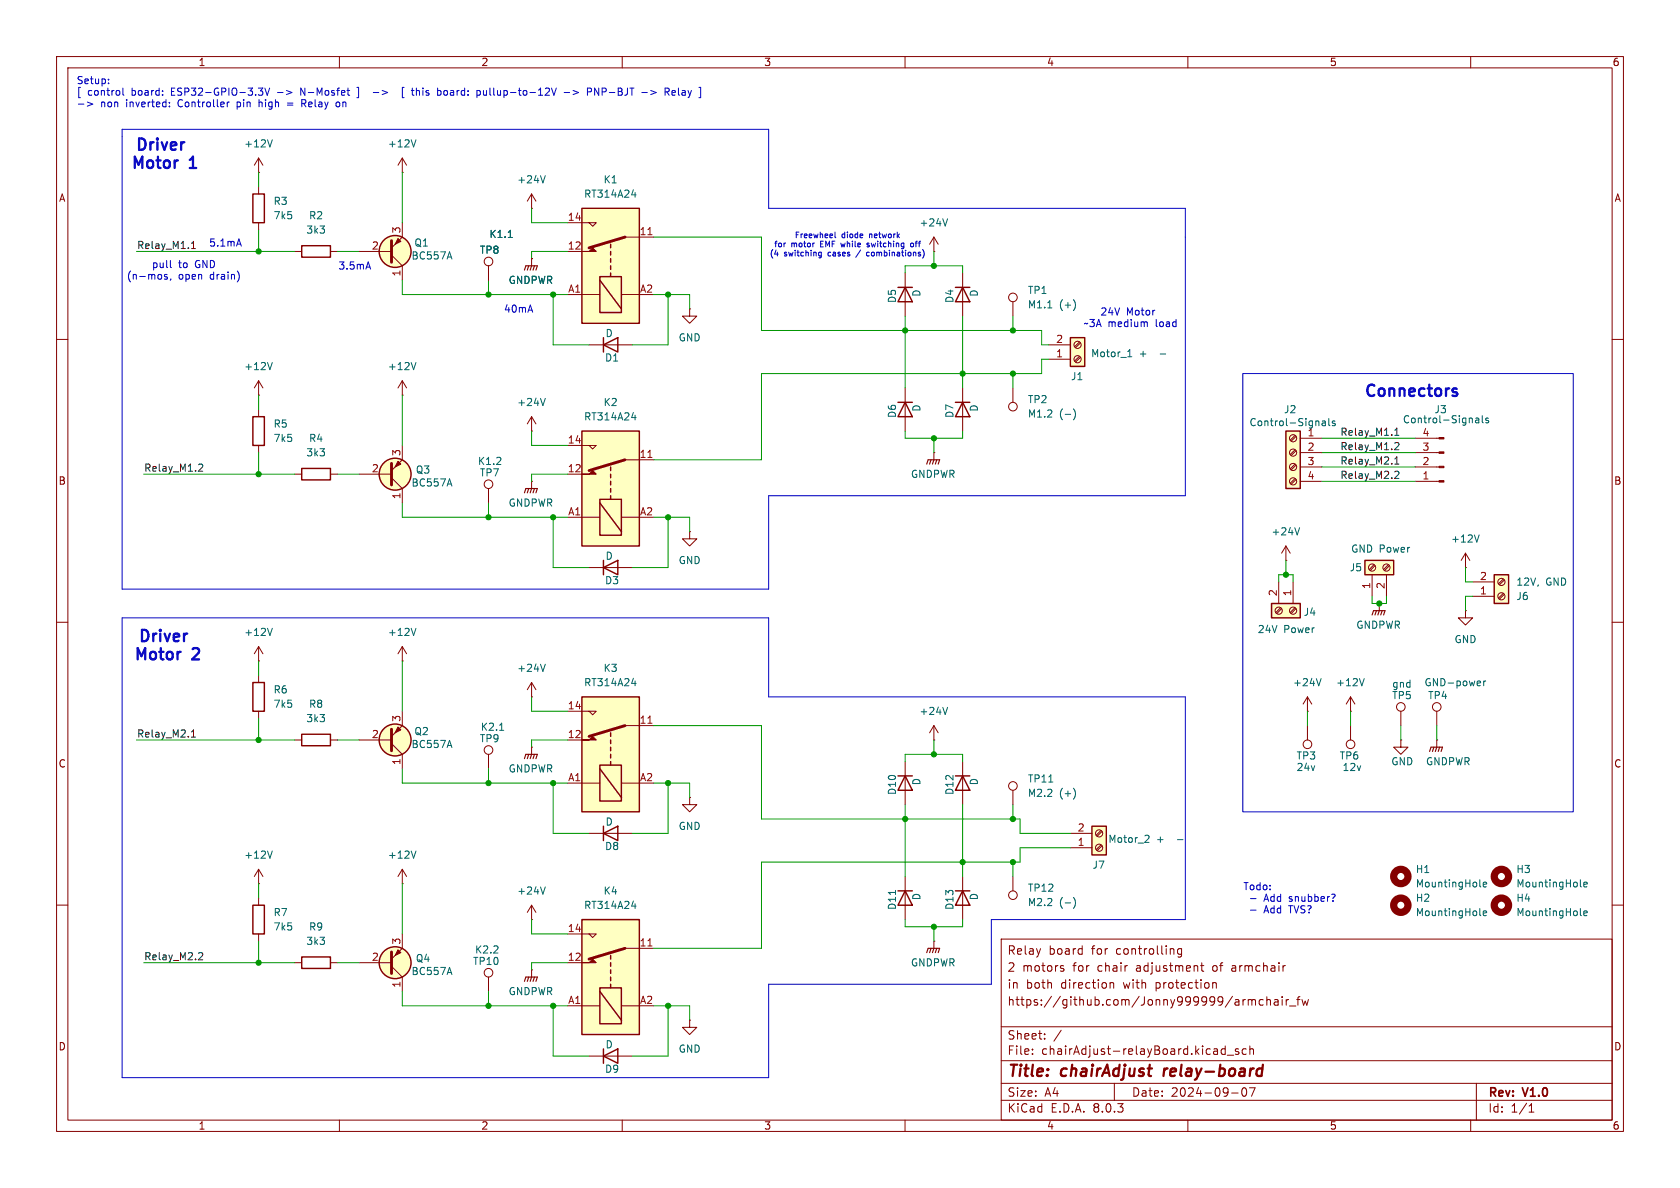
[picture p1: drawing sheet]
<svg xmlns="http://www.w3.org/2000/svg" width="297mm" height="210mm" viewBox="0 0 297 210" stroke-linecap="round" stroke-linejoin="round" font-family="sans-serif">
<g fill="none" stroke="#840000" stroke-width=".18">
<path d="M10 10h277v190h-277zM12 12h273v186h-273zM60 10v2M110 10v2M160 10v2M210 10v2M260 10v2M45.7 33v1.3M45.7 39.4v1.2M10 60h2M285 60h2M10 110h2"/>
<path d="M285 110h2M170.2 134.6v7.6M179.1 139.7v2.5M231.1 128.3v2.5M10 160h2M285 160h2M177 166h108v32h-108zM187.7 171.2l.3 .1 .1 .2-.2 .2h-.3M187.7 170.7l.3 .1M196.2 173.7v1M196.2 173.8l.3-.1 .3 .1 .1 .9M208.9 167.8l-.4-.1-.3 .3v.4l.1 .2h.6"/>
<path d="M208.9 167.7v1.2l-.3 .3-.4-.1M212.2 170.7h.6M212.5 170.2v1.3l.3 .2M214.4 173.8l.2-.1 .4 .1v.9M214.4 173.7v1M220.7 176.7v1M220.7 176.8l.4-.1 .2 .2M221.3 176.9l.2-.2 .4 .1 .1 .9M221.3 176.9v.8M223.3 176.8l-.4-.1-.3 .3v.4l.1 .2h.6M224 176.8l.2-.1 .3 .1 .1 .9M224 176.2v1.5"/>
<path d="M225.3 176.8h.6l.1 .9M226 177.1h-.5a.29 .29 0 0 0-.3 .3 .29 .29 0 0 0 .3 .3l.5-.1M226.7 176.2v.1M226.7 176.7v1M227.1 170.7h.1M227.4 176.7v1M227.8 176.7l-.3 .1-.1 .2M228 177.8h1.1M229.2 176.7h.6M229.8 176.2l-.3 .2v1.3M230.2 176.7l.3 1 .2-.7 .3 .7 .3-1M60 198v2"/>
<path d="M110 198v2M160 198v2M177 194.5h108M177 191.5h108M177 187.5h108M177 181.5h108M182.5 186.3v.1M182.5 185.5v.1M184.7 183.6v.1M184.7 182.8v.1M187.6 182.1l-1.3 2M197 191.5v3"/>
<path d="M210 198v2M216.6 185.5l-.4-.1-.3 .3v.4l.1 .2h.6M216.6 184.9v1.5M217 186.5h1.1M217.7 193.2h1.2M219 185.5l-.4-.1-.2 .2 .1 .2 .5 .2v.3h-.6M219.7 192.4a.81 .81 0 0 0 .3 1.4l.2-.1 .2-.5-.2-.8M220.3 185.5l-.4-.1-.3 .3v.4l.1 .2h.6M221 185.5l.2-.1 .3 .1 .1 .9M221 184.9v1.5M221.9 192.3l-.7 1.5M260 198v2"/>
<path d="M261 191.5v6.5M270.3 196.6h.9M270.3 195.5l.4-.4v1.5"/>
<circle cx="179.1" cy="138.9" r=".76"/>
<circle cx="231.1" cy="131.6" r=".76"/>
</g>
<path d="M205.8 188.9l-.1 1.3M222.6 188.9l.6 .1M223 190.1l-.2 .1M223.3 188.2l-.3 2" fill="none" stroke="#840000" stroke-width=".4"/>
<path d="M44.7 34.3h2v5.1h-2zM168.9 137.2h2.5M170.2 137.2l1.2 2.5h-2.5z" fill="none" stroke="#840000" stroke-width=".25"/>
<path d="M185.4 138.2h.7M189.9 139.6l.2 .6-.2 .8" fill="none" stroke="#006464" stroke-width=".18"/>
<path d="M102.9 162.6h10.1v20.3h-10.1z" fill="#ffffc2"/>
<path d="M102.9 162.6h10.1v20.3h-10.1zM106 174.6h3.9v6.4h-3.9zM106 175.3l3.9 5M107.9 168.9v.6M107.9 170.2v.6M107.9 171.5v.6M107.9 172.7v.7M107.9 174v.6" fill="none" stroke="#840000" stroke-width=".25"/>
<path d="M100.3 165.1h5.1l-.6 .6-.7-.6M100.3 177.8h5.7M100.3 170.2h2.6M109.9 177.8h3.1M110.5 167.6h5.1" fill="none" stroke="#840000" stroke-width=".18"/>
<path d="M110.5 167.6l-6.4 1.9" fill="none" stroke="#840000" stroke-width=".51"/>
<path d="M102.9 170.2h1.2l.7-.7 .6 .7z" fill="#840000" stroke="#840000" stroke-width=".18"/>
<path d="M114.5 167.2h.8" fill="none" stroke="#a90000" stroke-width=".18"/>
<path d="M112.3 159.8v.8M111.7 160.2h.8" fill="none" stroke="#006464" stroke-width=".18"/>
<path d="M193 146.1h2.6v5h-2.6z" fill="#ffffc2"/>
<path d="M53.3 43.4h5.1v2.1h-5.1zM158.7 137.2h2.6M160 137.2l1.3 2.5h-2.6zM106.7 147.3l2.5-1.2v2.5zM106.7 146.1v2.5M158.7 157.5h2.6M160 157.5l1.3 2.5h-2.6zM168.9 157.5h2.5M170.2 157.5l1.2 2.5h-2.5zM193 146.1h2.6v5h-2.6z" fill="none" stroke="#840000" stroke-width=".25"/>
<g fill="none" stroke="#840000" stroke-width=".18">
<path d="M52.1 44.5h1.2M58.4 44.5h1.3M179.1 53.3v2.6M160 134.6v7.6M165.1 130.8h.1M165.1 128.3v2.5M165.1 128.3l-.8 1.2M165.1 128.3l.8 1.2M104.1 147.3h7.7M121.9 141v1.2h1.3l-1.3 1.3-1.3-1.3h1.3M121.9 141h.1M160 154.9v7.7"/>
<path d="M170.2 154.9v7.7M189.2 149.9h3.8M189.2 147.3h3.8M194.6 146.8l-.8 .9M194.6 149.4l-.8 .8M194.8 147l-.8 .8M194.8 149.5l-.8 .9M165.1 166.4h.1M165.1 166.4v1.2M121.9 180.3v1.3h1.3l-1.3 1.3-1.3-1.3h1.3M121.9 180.3h.1"/>
<circle cx="179.1" cy="52.6" r=".76"/>
<circle cx="194.3" cy="149.9" r=".63"/>
<circle cx="194.3" cy="147.3" r=".63"/>
</g>
<path d="M185.2 54.4h.8M189.9 53.2l.2 .6-.2 .9M167.5 125l-.4 1.3M158.3 157.4v.7M202.6 147.6l.4 .1 .1 .3-.7 .9h.7" fill="none" stroke="#006464" stroke-width=".18"/>
<path d="M163.8 168.4l.3-.8h2l-.2 .8M164.6 167.6l-.3 .8M165.1 167.6l-.3 .8M165.6 167.6l-.2 .8" fill="none" stroke="#840000" stroke-width=".2"/>
<path d="M189.2 59.7h2.6v5.1h-2.6z" fill="#ffffc2"/>
<g fill="none" stroke="#840000" stroke-width=".25">
<path d="M189.2 59.7h2.6v5.1h-2.6z"/>
<circle cx="69.8" cy="44.4" r="2.82"/>
</g>
<g fill="none" stroke="#840000" stroke-width=".18">
<path d="M71.1 39.4v2.5l-1.9 1.9M63.5 44.5h5.7M69.2 45.1l1.9 1.9v2.5M94 76.2h.1M94 73.7l-.8 1.2M94 73.7v2.5M94 73.7l.7 1.2M179.1 68.6v2.5M185.4 63.5h3.8M185.4 61h3.8M190.8 60.5l-.8 .8M190.8 63l-.8 .8"/>
<path d="M191 60.6l-.9 .9M191 63.2l-.9 .8M86.4 86.4v2.5M94 85.1h.1M94 85.1v1.3M254 125.7v2.6"/>
<circle cx="179.1" cy="71.9" r=".76"/>
<circle cx="190.5" cy="63.5" r=".63"/>
<circle cx="190.5" cy="61" r=".63"/>
<circle cx="86.4" cy="85.6" r=".76"/>
<circle cx="254" cy="125" r=".76"/>
</g>
<path d="M79.5 44.5l.4 1.3M96.4 70.4l-.4 1.3M189.8 72.3a1.46 1.46 0 0 1 0 1.9M199.4 63.1h.7M199.5 62.1l.2-.3v1.3M261.6 120.4l.1 .3-.6 .1M261.7 121.2h-.1M262.3 120.4v.8M262.7 120.4l-.4 .2" fill="none" stroke="#006464" stroke-width=".18"/>
<circle cx="69.8" cy="44.4" r="2.82" fill="#ffffc2" stroke="#ffffc2" stroke-width=".18"/>
<path d="M69.2 42.5v3.9" fill="none" stroke="#840000" stroke-width=".51"/>
<path d="M70.4 42.2l.5 .5-1.1 .5z" fill="#840000" stroke="#840000" stroke-width=".18"/>
<path d="M92.7 87.1l.3-.7h2l-.3 .7M93.5 86.4l-.3 .7M94 86.4l-.3 .7M94.5 86.4l-.3 .7" fill="none" stroke="#840000" stroke-width=".2"/>
<path d="M102.9 36.8h10.1v20.4h-10.1z" fill="#ffffc2"/>
<path d="M102.9 36.8h10.1v20.4h-10.1zM106 48.9h3.9v6.3h-3.9zM106 49.5l3.9 5.1M107.9 43.2v.6M107.9 44.5v.6M107.9 45.7v.7M107.9 47v.6M107.9 48.3v.6M44.7 120.7h2v5h-2zM53.3 129.8h5.1v2h-5.1zM106.7 186.7l2.5-1.3v2.6zM106.7 185.4v2.6" fill="none" stroke="#840000" stroke-width=".25"/>
<g fill="none" stroke="#840000" stroke-width=".18">
<path d="M100.3 39.4h5.1l-.6 .6-.7-.6M100.3 52.1h5.7M100.3 44.5h2.6M109.9 52.1h3.1M110.5 41.9h5.1M45.7 116.8h.1M45.7 114.3l-.7 1.3M45.7 114.3v2.5M45.7 119.4v1.3M45.7 114.3l.8 1.3M45.7 125.7v1.3M52.1 130.8h1.2"/>
<path d="M58.4 130.8h1.3M104.1 186.7h7.7"/>
</g>
<path d="M110.5 41.9l-6.4 1.9" fill="none" stroke="#840000" stroke-width=".51"/>
<path d="M102.9 44.5h1.2l.7-.7 .6 .7z" fill="#840000" stroke="#840000" stroke-width=".18"/>
<path d="M114.5 41.5h.8" fill="none" stroke="#a90000" stroke-width=".18"/>
<path d="M111.7 34.4h.8M112.3 34v.9M48.1 111.1l-.4 1.2" fill="none" stroke="#006464" stroke-width=".18"/>
<path d="M102.9 123.2h10.1v20.3h-10.1z" fill="#ffffc2"/>
<g fill="none" stroke="#840000" stroke-width=".25">
<path d="M102.9 123.2h10.1v20.3h-10.1zM106 135.3h3.9v6.3h-3.9zM106 135.9l3.9 5.1M107.9 129.5v.7M107.9 130.8v.6M107.9 132.1v.6M107.9 133.4v.6M107.9 134.6v.7"/>
<circle cx="69.8" cy="130.8" r="2.82"/>
</g>
<g fill="none" stroke="#840000" stroke-width=".18">
<path d="M71.1 116.8h.1M71.1 114.3l-.7 1.3M71.1 114.3v2.5M71.1 114.3l.8 1.3M63.5 130.8h5.7M69.2 131.4l1.9 2v2.5M71.1 125.7v2.6l-1.9 1.9M86.4 133.4v2.5M94 123.2h.1M94 132.1h.1M94 120.7l-.8 1.2M94 120.7v2.5"/>
<path d="M94 132.1v1.3M94 120.7l.7 1.2M100.3 125.7h5.1l-.6 .7-.7-.7M100.3 138.4h5.7M100.3 130.8h2.6M109.9 138.4h3.1M110.5 128.3h5.1"/>
<circle cx="86.4" cy="132.6" r=".76"/>
</g>
<path d="M69.2 128.9v3.8M110.5 128.3l-6.4 1.9" fill="none" stroke="#840000" stroke-width=".51"/>
<g fill="#840000" stroke="#840000" stroke-width=".18">
<path d="M102.9 130.8h1.2l.7-.6 .6 .6z"/>
<path d="M70.4 128.5l.5 .5-1.1 .5z"/>
</g>
<path d="M114.5 127.9h.8" fill="none" stroke="#a90000" stroke-width=".18"/>
<path d="M73.5 111.1l-.4 1.2M96.4 117.4l-.4 1.3M79.5 130.9l.4 1.3M88.3 129.1h.8M111.7 120.8h.8M112.3 120.4v.8" fill="none" stroke="#006464" stroke-width=".18"/>
<path d="M92.7 134.1l.3-.7h2l-.3 .7M93.5 133.4l-.3 .7M94 133.4l-.3 .7M94.5 133.4l-.3 .7" fill="none" stroke="#840000" stroke-width=".2"/>
<circle cx="69.8" cy="130.8" r="2.82" fill="#ffffc2" stroke="#ffffc2" stroke-width=".18"/>
<path d="M227.3 76.2h2.6v10.2h-2.6z" fill="#ffffc2"/>
<path d="M44.7 73.7h2v5h-2zM227.3 76.2h2.6v10.2h-2.6zM53.3 82.8h5.1v2h-5.1zM106.7 99.1v2.5M106.7 100.3l2.5-1.2v2.5z" fill="none" stroke="#840000" stroke-width=".25"/>
<g fill="none" stroke="#840000" stroke-width=".18">
<path d="M94 36.8h.1M94 34.3l-.8 1.3M94 34.3v2.5M94 34.3l.7 1.3M45.7 72.4v1.3M45.7 78.7v1.3M229 79.5l-.9 .8M229 77l-.9 .8M229.1 79.7l-.8 .8M229.1 77.1l-.8 .9M229.9 77.5h3.8M52.1 83.8h1.2"/>
<path d="M58.4 83.8h1.3M121.9 94v1.3h1.3l-1.3 1.2-1.3-1.2h1.3M121.9 94h.1M229 84.6l-.9 .8M229 82l-.9 .9M229.1 84.8l-.8 .8M229.1 82.2l-.8 .9M229.9 80h3.8M229.9 82.6h3.8M229.9 85.1h3.8M104.1 100.3h7.7"/>
<circle cx="228.6" cy="77.5" r=".63"/>
<circle cx="228.6" cy="80" r=".63"/>
<circle cx="228.6" cy="85.1" r=".63"/>
<circle cx="228.6" cy="82.5" r=".63"/>
</g>
<path d="M96.4 31.1l-.4 1.2M233.8 74.5h.5v.8M234.3 74.7l-.4 .1-.2 .2 .2 .3 .4-.1M234.9 74v1.1l.2 .2M236 74.5l-.3-.1-.2 .2 .1 .2 .4 .1v.3h-.5" fill="none" stroke="#006464" stroke-width=".18"/>
<path d="M102.9 76.2h10.1v20.3h-10.1z" fill="#ffffc2"/>
<g fill="none" stroke="#840000" stroke-width=".25">
<path d="M106.7 59.7v2.5M168.9 50.8h2.5M170.2 50.8l1.2 2.5h-2.5zM102.9 76.2h10.1v20.3h-10.1zM106.7 61l2.5-1.3v2.5zM106 88.3h3.9v6.3h-3.9zM106 88.9l3.9 5.1M107.9 82.6v.6M107.9 83.8v.7M107.9 85.1v.6M107.9 86.4v.6M107.9 87.6v.7"/>
<path d="M53.3 169.2h5.1v2h-5.1z"/>
<circle cx="69.8" cy="170.2" r="2.82"/>
</g>
<g fill="none" stroke="#840000" stroke-width=".18">
<path d="M45.7 30.5h.1M45.7 27.9v2.6M45.7 27.9l-.7 1.3M45.7 27.9l.8 1.3M71.1 30.5h.1M71.1 27.9l-.7 1.3M71.1 27.9v2.6M71.1 27.9l.8 1.3M86.4 47v2.5M94 45.7h.1M94 45.7v1.3M170.2 48.3v7.6"/>
<path d="M45.7 69.9h.1M45.7 67.3l-.7 1.3M45.7 67.3v2.6M45.7 67.3l.8 1.3M100.3 78.7h5.1l-.6 .7-.7-.7M104.1 61h7.7M100.3 91.4h5.7M100.3 83.8h2.6M109.9 91.4h3.1M110.5 81.3h5.1M227.3 99.1h.1M227.3 96.5l-.7 1.3"/>
<path d="M227.3 96.5v2.6M227.3 96.5l.8 1.3M259.1 108v1.2h1.2l-1.2 1.3-1.3-1.3h1.3M259.1 108h.1M238.8 128.3v2.5M247.6 130.8v1.3h1.3l-1.3 1.3-1.2-1.3h1.2M247.6 130.8h.1M247.6 125.7v2.6M254 130.8h.1M254 130.8v1.3M71.1 156.2h.1M71.1 153.7v2.5"/>
<path d="M71.1 153.7l-.7 1.2M71.1 153.7l.8 1.2M179.1 154.9v2.6M52.1 170.2h1.2M58.4 170.2h1.3M63.5 170.2h5.7M69.2 170.8l1.9 1.9v2.6M71.1 165.1v2.5l-1.9 1.9M86.4 172.7v2.6M94 162.6h.1M94 160v2.6M94 160l-.8 1.3"/>
<path d="M94 160l.7 1.3"/>
<circle cx="86.4" cy="46.2" r=".76"/>
<circle cx="238.8" cy="131.6" r=".76"/>
<circle cx="247.6" cy="125" r=".76"/>
<circle cx="179.1" cy="158.2" r=".76"/>
<circle cx="86.4" cy="172" r=".76"/>
</g>
<path d="M110.5 81.3l-6.4 1.9M69.2 168.3v3.8" fill="none" stroke="#840000" stroke-width=".51"/>
<g fill="#840000" stroke="#840000" stroke-width=".18">
<path d="M102.9 83.8h1.2l.7-.6 .6 .6z"/>
<path d="M70.4 167.9l.5 .5-1.1 .5z"/>
</g>
<path d="M114.5 80.9h.8" fill="none" stroke="#a90000" stroke-width=".18"/>
<g fill="none" stroke="#006464" stroke-width=".18">
<path d="M48.1 24.7l-.4 1.3M73.5 24.7l-.4 1.3M89.9 42h.7M48.1 64.1l-.4 1.2M111.7 73.8h.8M112.3 73.4v.8M229.7 93.3l-.4 1.3M73.5 150.4l-.4 1.3M96.4 156.8l-.4 1.3M189.8 158.6a1.46 1.46 0 0 1 0 2M279.4 156.6l.2 .2M280 156.4l.6-.2-.1-.2-.3-.1-.2 .2 .1 .6h.4"/>
<path d="M79.5 171l.4 1.3M279.4 161.7l.2 .2M280 161.4l.6-.1-.1-.2-.3-.1-.2 .2 .1 .6h.4"/>
</g>
<g fill="none" stroke="#840000" stroke-width="1.3">
<circle cx="265.4" cy="154.9" r="1.27"/>
<circle cx="265.4" cy="160" r="1.27"/>
</g>
<path d="M92.7 47.8l.3-.8h2l-.3 .8M93.5 47l-.3 .8M94 47l-.3 .8M94.5 47l-.3 .8M252.7 132.8l.3-.7h2l-.2 .7M253.5 132.1l-.3 .7M254 132.1l-.3 .7M254.5 132.1l-.2 .7" fill="none" stroke="#840000" stroke-width=".2"/>
<circle cx="69.8" cy="170.2" r="2.82" fill="#ffffc2" stroke="#ffffc2" stroke-width=".18"/>
<path d="M241.3 99.1h5.1v2.5h-5.1z" fill="#ffffc2"/>
<path d="M241.3 99.1h5.1v2.5h-5.1z" fill="none" stroke="#840000" stroke-width=".25"/>
<g fill="none" stroke="#840000" stroke-width=".18">
<path d="M242.9 99.8l-.8 .9M243.1 100l-.9 .9M245.4 99.8l-.8 .9M245.6 100l-.8 .9M242.6 101.6v3.8M245.1 101.6v3.8"/>
<circle cx="242.6" cy="100.3" r=".63"/>
<circle cx="245.1" cy="100.3" r=".63"/>
</g>
<path d="M224.8 106.7h5.1v2.5h-5.1z" fill="#ffffc2"/>
<path d="M224.8 106.7h5.1v2.5h-5.1zM44.7 160h2v5.1h-2z" fill="none" stroke="#840000" stroke-width=".25"/>
<g fill="none" stroke="#840000" stroke-width=".18">
<path d="M250.2 77.5h4.2M250.2 80h4.2M250.2 82.6h4.2M250.2 85.1h4.2M259.1 97.8l-.8 1.3M259.1 97.8v2.5M259.1 97.8l.7 1.3M226.1 102.9v3.8M226.4 107.4l-.8 .9M226.6 107.6l-.9 .9M228.6 102.9v3.8M228.9 107.4l-.8 .9"/>
<path d="M229.1 107.6l-.8 .9M243.8 106.7h.1M243.8 106.7v1.3M259.1 100.3h.1M231.1 125.7h.1M231.1 123.2l-.7 1.3M231.1 123.2v2.5M231.1 123.2l.8 1.3M238.8 125.7h.1M238.8 123.2l-.8 1.3M238.8 123.2v2.5M238.8 123.2l.7 1.3"/>
<path d="M45.7 156.2h.1M45.7 153.7v2.5M45.7 158.8v1.2M45.7 153.7l-.7 1.2M45.7 153.7l.8 1.2M45.7 165.1v1.3M94 171.5h.1M94 171.5v1.2"/>
<circle cx="226.1" cy="107.9" r=".63"/>
<circle cx="228.6" cy="107.9" r=".63"/>
</g>
<path d="M260.9 74h.5v.7M261.4 74.2l-.4 .1-.2 .1 .2 .3h.4M262 73.5v1.1l.2 .1M263.1 74l-.3-.1-.1 .2v.2l.4 .1v.3h-.4M261.5 94.6l-.4 1.2M233.6 120l-.5 1.2M241.2 120l-.4 1.2M48.1 150.4l-.4 1.3M261.6 156.6l.2 .2M262.2 156.4l.6-.2v-.2l-.4-.1-.2 .2 .1 .6h.5" fill="none" stroke="#006464" stroke-width=".18"/>
<path d="M242.6 108.7l.2-.7h2.1l-.3 .7M243.3 108l-.2 .7M243.8 108l-.2 .7M244.3 108l-.2 .7M92.7 173.5l.3-.8h2l-.3 .8M93.5 172.7l-.3 .8M94 172.7l-.3 .8M94.5 172.7l-.3 .8" fill="none" stroke="#840000" stroke-width=".2"/>
<g fill="#840000" stroke="#840000" stroke-width=".18">
<path d="M254.4 77.3h.9v.3h-.9z"/>
<path d="M254.4 79.9h.9v.2h-.9z"/>
<path d="M254.4 82.4h.9v.3h-.9z"/>
<path d="M254.4 85h.9v.2h-.9z"/>
</g>
<circle cx="247.6" cy="154.9" r="1.27" fill="none" stroke="#840000" stroke-width="1.3"/>
<path d="M264.2 101.6h2.5v5.1h-2.5z" fill="#ffffc2"/>
<g fill="none" stroke="#840000" stroke-width=".25">
<path d="M158.7 50.8h2.6M160 50.8l1.3 2.5h-2.6zM158.7 71.1h2.6M160 71.1l1.3 2.6h-2.6zM168.9 71.1h2.5M170.2 71.1l1.2 2.6h-2.5zM264.2 101.6h2.5v5.1h-2.5z"/>
<circle cx="69.8" cy="83.8" r="2.82"/>
</g>
<g fill="none" stroke="#840000" stroke-width=".18">
<path d="M86.4 47v2.5M94 45.7h.1M121.9 54.6v1.3h1.3l-1.3 1.3-1.3-1.3h1.3M121.9 54.6h.1M160 48.3v7.6M165.1 44.5h.1M165.1 41.9v2.6M165.1 41.9l-.8 1.3M165.1 41.9l.8 1.3M71.1 69.9h.1M71.1 78.7v2.6l-1.9 1.9M71.1 67.3l-.7 1.3"/>
<path d="M71.1 67.3v2.6M71.1 67.3l.8 1.3M160 68.6v7.6M170.2 68.6v7.6M63.5 83.8h5.7M69.2 84.5l1.9 1.9v2.5M165.1 80h.1M165.1 80v1.3M260.3 105.4h3.9M260.3 102.9h3.9M265.8 102.4l-.9 .8M265.8 104.9l-.9 .8"/>
<path d="M265.9 102.5l-.8 .9M265.9 105.1l-.8 .8"/>
<circle cx="265.4" cy="102.9" r=".63"/>
<circle cx="265.4" cy="105.4" r=".63"/>
</g>
<path d="M167.5 38.7l-.4 1.2M89.9 42h.7M73.5 64.1l-.4 1.2M79.5 84.7l.4 1.2M261.6 161.7l.2 .2M262.2 161.4l.6-.1v-.2l-.4-.1-.2 .2 .1 .6h.5" fill="none" stroke="#006464" stroke-width=".18"/>
<circle cx="69.8" cy="83.8" r="2.82" fill="#ffffc2" stroke="#ffffc2" stroke-width=".18"/>
<path d="M69.2 81.9v3.8" fill="none" stroke="#840000" stroke-width=".51"/>
<path d="M70.4 81.5l.5 .5-1.1 .6z" fill="#840000" stroke="#840000" stroke-width=".18"/>
<circle cx="247.6" cy="160" r="1.27" fill="none" stroke="#840000" stroke-width="1.3"/>
<path d="M163.8 82l.3-.7h2l-.2 .7M164.6 81.3l-.3 .7M165.1 81.3l-.3 .7M165.6 81.3l-.2 .7" fill="none" stroke="#840000" stroke-width=".2"/>
<path d="M33.8 43l.4-.3v1.2M33.8 43.9h.8M246.6 77h.7M246.6 76.1l.3-.4v1.3M246.8 78.2l.4 .1 .1 .3-.8 .9h.8M35.3 82l.4 .1 .1 .3-.7 .9h.7M246.6 81.1l.3-.3v1.2M246.6 82h.7M246.8 83.3l.4 .1 .1 .3-.8 .9h.8M33.8 130.3h.8M33.8 129.4l.4-.4v1.3M35.3 168.4l.4 .1 .1 .3-.7 .9h.7" fill="none" stroke="#0f0f0f" stroke-width=".18"/>
<g fill="none" stroke="#0000c2" stroke-width=".18">
<path d="M13.9 18.4h.9M15.4 18l1 .4-1 .4M19.2 14.7v.1M19.2 14v.1M21.7 15.6v1.1l.2 .1M30 18.8v.1M30 18.1v.1M40.2 18v.9M40.5 18l-.3 .3M45.7 15.6h.8l-.5 .5 .4 .1v.5l-.2 .1h-.5M45.8 17.6v1.3M46 18l-.2 .2"/>
<path d="M46.8 15.6l.4 1.2 .5-1.2M50.8 18.2h1M50.8 18.6h1M53.2 16.8v-1.2l.7 1.2M53.4 17.6v1.3M53.7 18.3l.4 .6M54 18.2l-.6 .1M59.5 18.2l.3-.2 .3 .3-.2 .5-.3 .1-.1-.1M61.3 16h.5M61.5 16.7l.3 .1M63.1 15.4h.3v1.9h-.3M66 16.4h1"/>
<path d="M71.4 15.4h-.3v1.9h.3M73.7 16.1l.3-.1 .2 .2M79 16.1l-.3-.1-.2 .2v.5l.2 .1h.3M84.9 16.1v.6M85.5 16v.8h.3l.2-.1M86 16v.8M97.5 15.6l.4 1.2 .4-1.2M99.7 16.4h1M101.3 16l1 .4-1 .3M103.9 16.2h.6l.1-.2-.1-.3-.6-.1v1.2M105.8 15.6v1.2l-.7-1.2v1.2M115 16l1 .4-1 .3"/>
<path d="M118.2 15.6h-.6v1.2M118.8 16.4l.6-.1-.1-.2-.3-.1-.2 .2 .1 .6h.4M119.9 15.6v1.1l.2 .1M21.6 22.9h114.3v13.9h73.6v50.8h-73.6v16.5h-114.3zM29.1 48.6v.3l.4 .1 .1 .2-.2 .2-.3-.1M30.1 46v1.1l.2 .2M30.2 49.3l-.1 .2M42.2 42.2l.5 1.3M42.2 48.5v.8M65.1 46.3l.4 1.3M138.8 43h.1M143.9 43h.1"/>
<path d="M144.7 45.1l.2 .1h.3M145.2 44.6v.8l-.2 .2-.2-.1M145.2 44.6h-.3l-.2 .2M147.6 41v.9l.2 .1M148.6 43l.2 .6M152.1 44.2l-.8 1.3M153.3 43.6h.3M153.6 43l-.3 .1v.2h.3M153.6 44.6l-.4 .2v.4h.4M161.1 43h.2l.2 .2v.2l-.2 .2-.3-.2zM163.3 44.4a1.17 1.17 0 0 1-.2 1.2M202.6 56.9l.2 .2v.6"/>
<path d="M219.7 66h58.4v77.5h-58.4zM21.6 109.2h114.3v14h73.6v39.4h-34.2v11.4h-39.4v16.5h-114.3zM221.1 158.8h.9M221.1 160.9h.9"/>
</g>
<path d="M257.1 69.3l.4 .1 .1 .3-.3 .3h-.3M257.1 68.7l.4 .1" fill="none" stroke="#0000c2" stroke-width=".4"/>
<g fill="none" stroke="#009600" stroke-width=".18">
<path d="M45.7 30.5v2.5M71.1 30.5v8.9M94 36.8v2.6h6.3M24.1 44.5h28M45.7 40.6v3.9M59.7 44.5h3.8M71.1 49.5v2.6h29.2M86.4 49.5v2.6M97.8 52.1v8.9h6.3M100.3 44.5h-6.3v1.2M115.6 41.9h19v16.5h49.5v2.6h1.3M115.6 52.1h6.3v2.5"/>
<path d="M118.1 52.1v8.9h-6.3M160 48.3v-1.3h10.2v1.3M160 55.9v12.7M165.1 44.5v2.5M170.2 55.9v12.7M179.1 55.9v2.5M45.7 69.9v2.5M71.1 69.9v8.8M94 76.2v2.5h6.3M160 76.2v1.3h10.2v-1.3M165.1 77.5v2.5M179.1 66v2.6"/>
<path d="M185.4 63.5h-1.3v2.5h-49.5v15.3h-19M233.7 77.5h16.5M25.4 83.8h26.7M45.7 80v3.8M59.7 83.8h3.8M71.1 88.9v2.5h29.2M86.4 88.9v2.5M97.8 91.4v8.9h6.3M100.3 83.8h-6.3v1.3M115.6 91.4h6.3v2.6M118.1 91.4v8.9h-6.3M227.3 99.1v2.5"/>
<path d="M233.7 85.1h16.5M233.7 80h16.5M233.7 82.6h16.5M45.7 116.8v2.6M71.1 116.8v8.9M226.1 102.9v-1.3h2.5v1.3M242.6 105.4v1.3h2.5v-1.3M259.1 100.3v2.6h1.2M260.3 105.4h-1.2v2.6M24.1 130.8h28M45.7 127v3.8M59.7 130.8h3.8"/>
<path d="M71.1 135.9v2.5h29.2M86.4 135.9v2.5M94 123.2v2.5h6.3M97.8 138.4v8.9h6.3M100.3 130.8h-6.3v1.3M115.6 128.3h19v16.5h45.7v2.5h8.9M115.6 138.4h6.3v2.6M118.1 138.4v8.9h-6.3M160 134.6v-1.2h10.2v1.2M165.1 130.8v2.6M231.1 125.7v2.6M238.8 125.7v2.6"/>
<path d="M247.6 128.3v2.5M254 128.3v2.5M45.7 156.2v2.6M71.1 156.2v8.9M160 142.2v12.7M170.2 142.2v12.7M179.1 142.2v2.6M179.1 152.4v2.5M189.2 149.9h-8.9v2.5h-45.7v15.2h-19M25.4 170.2h26.7M45.7 166.4v3.8M59.7 170.2h3.8"/>
<path d="M71.1 175.3v2.5h29.2M86.4 175.3v2.5M94 162.6v2.5h6.3M97.8 177.8v8.9h6.3M100.3 170.2h-6.3v1.3M115.6 177.8h6.3v2.5M118.1 177.8v8.9h-6.3M160 162.6v1.2h10.2v-1.2M165.1 163.8v2.6"/>
</g>
<g fill="#009600" stroke="#009600" stroke-width=".18">
<circle cx="45.7" cy="170.2" r=".46"/>
<circle cx="97.8" cy="177.8" r=".46"/>
<circle cx="97.8" cy="138.4" r=".46"/>
<circle cx="86.4" cy="138.4" r=".46"/>
<circle cx="86.4" cy="177.8" r=".46"/>
<circle cx="86.4" cy="52.1" r=".46"/>
<circle cx="170.2" cy="66" r=".46"/>
<circle cx="86.4" cy="91.4" r=".46"/>
<circle cx="118.1" cy="138.4" r=".46"/>
<circle cx="165.1" cy="133.4" r=".46"/>
<circle cx="118.1" cy="177.8" r=".46"/>
<circle cx="165.1" cy="163.8" r=".46"/>
<circle cx="160" cy="144.8" r=".46"/>
<circle cx="45.7" cy="44.5" r=".46"/>
<circle cx="45.7" cy="83.8" r=".46"/>
<circle cx="45.7" cy="130.8" r=".46"/>
<circle cx="243.8" cy="106.7" r=".46"/>
<circle cx="227.3" cy="101.6" r=".46"/>
<circle cx="97.8" cy="52.1" r=".46"/>
<circle cx="118.1" cy="52.1" r=".46"/>
<circle cx="165.1" cy="47" r=".46"/>
<circle cx="97.8" cy="91.4" r=".46"/>
<circle cx="160" cy="58.4" r=".46"/>
<circle cx="118.1" cy="91.4" r=".46"/>
<circle cx="170.2" cy="152.4" r=".46"/>
<circle cx="179.1" cy="144.8" r=".46"/>
<circle cx="179.1" cy="152.4" r=".46"/>
<circle cx="165.1" cy="77.5" r=".46"/>
<circle cx="179.1" cy="58.4" r=".46"/>
<circle cx="179.1" cy="66" r=".46"/>
</g>
<g font-size="2.8" fill="#0000c2">
<text x="23.7" y="27.2">Driver</text>
<text x="23" y="30.4">Motor</text>
<text x="33.6" y="30.4">1</text>
<text x="240.9" y="70.7">Connectors</text>
<text x="23.5" y="117.3">Motor</text>
<text x="24.2" y="114">Driver</text>
<text x="34.1" y="117.3">2</text>
</g>
<g font-size="2.8" fill="#840000">
<text x="178" y="190.9">Title:</text>
<text x="187.7" y="190.9">chairAdjust</text>
<text x="206.6" y="190.9">relay-board</text>
</g>
<g font-size="2.1" fill="#840000">
<text x="178" y="172">2</text>
<text x="178" y="169">Relay</text>
<text x="180.7" y="172">motors</text>
<text x="185.4" y="169">board</text>
<text x="189.7" y="172">for</text>
<text x="193" y="169">for</text>
<text x="194.2" y="172">chair</text>
<text x="197.5" y="169">controlling</text>
<text x="201.1" y="172">adjustment</text>
<text x="214.8" y="172">of</text>
<text x="218.3" y="172">armchair</text>
<text x="178" y="178">https://github.com/Jonny999999/armchair_fw</text>
<text x="178" y="175">in</text>
<text x="181.4" y="175">both</text>
<text x="187.6" y="175">direction</text>
<text x="198.8" y="175">with</text>
<text x="204.6" y="175">protection</text>
<text x="178" y="184">Sheet:</text>
<text x="178" y="186.7">File:</text>
<text x="184.1" y="186.7">chairAdjust-relayBoard.kicad_sch</text>
<text x="178" y="196.9">KiCad</text>
<text x="178" y="194.1">Size:</text>
<text x="184.7" y="194.1">A4</text>
<text x="185.7" y="196.9">E.D.A.</text>
<text x="193.3" y="196.9">8.0.3</text>
<text x="200" y="194.1">Date:</text>
<text x="207" y="194.1">2024-09-07</text>
<text x="263" y="194.3">Rev:</text>
<text x="263" y="196.9">Id:</text>
<text x="267.1" y="196.9">1/1</text>
<text x="269.4" y="194.3">V1.0</text>
</g>
<g font-size="1.8" fill="#840000">
<text x="35" y="11.9">1</text>
<text x="85" y="11.9">2</text>
<text x="135" y="11.9">3</text>
<text x="185" y="11.9">4</text>
<text x="235" y="11.9">5</text>
<text x="285" y="11.9">6</text>
<text x="10.3" y="35.9">A</text>
<text x="285.3" y="35.9">A</text>
<text x="10.3" y="85.9">B</text>
<text x="285.3" y="85.9">B</text>
<text x="10.3" y="135.9">C</text>
<text x="285.3" y="135.9">C</text>
<text x="10.3" y="185.9">D</text>
<text x="285.3" y="185.9">D</text>
<text x="35" y="199.9">1</text>
<text x="85" y="199.9">2</text>
<text x="135" y="199.9">3</text>
<text x="185" y="199.9">4</text>
<text x="235" y="199.9">5</text>
<text x="285" y="199.9">6</text>
</g>
<g font-size="1.8" fill="#0000c2">
<text x="13.5" y="15.1">Setup:</text>
<text x="13.5" y="17.1">[</text>
<text x="15.5" y="17.1">control</text>
<text x="23.4" y="17.1">board:</text>
<text x="30.5" y="17.1">ESP32-GPIO-3.3V</text>
<text x="49.5" y="17.1">-&gt;</text>
<text x="53.8" y="17.1">N-Mosfet</text>
<text x="67.2" y="17.1">-&gt;</text>
<text x="72.7" y="17.1">[</text>
<text x="74.7" y="17.1">this</text>
<text x="79.4" y="17.1">board:</text>
<text x="86.6" y="17.1">pullup-to-12V</text>
<text x="106.5" y="17.1">PNP-BJT</text>
<text x="116.3" y="17.1">-&gt;</text>
<text x="120.6" y="17.1">Relay</text>
<text x="17.8" y="19.2">non</text>
<text x="22.4" y="19.2">inverted:</text>
<text x="31.7" y="19.2">Controller</text>
<text x="42.3" y="19.2">pin</text>
<text x="46.4" y="19.2">high</text>
<text x="54.4" y="19.2">Relay</text>
<text x="60.7" y="19.2">on</text>
<text x="26.8" y="47.6">pull</text>
<text x="31.6" y="47.6">to</text>
<text x="34.6" y="47.6">GND</text>
<text x="36.9" y="43.8">5.1mA</text>
<text x="59.7" y="47.9">3.5mA</text>
<text x="22.3" y="49.6">(n-mos,</text>
<text x="31.5" y="49.6">open</text>
<text x="37.2" y="49.6">drain)</text>
<text x="89" y="55.5">40mA</text>
<text x="191.5" y="58">~3A medium</text>
<text x="194.4" y="56">24V</text>
<text x="199.1" y="56">Motor</text>
<text x="204.4" y="58">load</text>
<text x="219.7" y="157.6">Todo:</text>
<text x="223.6" y="159.6">Add</text>
<text x="223.6" y="161.7">Add</text>
<text x="228.2" y="159.6">snubber?</text>
<text x="228.2" y="161.7">TVS?</text>
</g>
<g font-size="1.8" fill="#006464">
<text x="43.1" y="26.3">+12V</text>
<text x="68.5" y="26.3">+12V</text>
<text x="91.3" y="32.6">+24V</text>
<text x="103.2" y="35.2">RT314A24</text>
<text x="106.6" y="32.6">K1</text>
<text x="48.3" y="36.4">R3</text>
<text x="48.3" y="39">7k5</text>
<text x="54.1" y="41.5">3k3</text>
<text x="54.5" y="39">R2</text>
<text x="162.5" y="40.2">+24V</text>
<text x="72.7" y="46.1">BC557A</text>
<text x="73.2" y="43.8">Q1</text>
<text x="84.7" y="45.1">TP8</text>
<text x="86.4" y="42.3">K1.1</text>
<text x="89.8" y="50.4">GNDPWR</text>
<text x="158.6" y="53.7" transform="rotate(-90 158.6 53.7)">D5</text>
<text x="162.9" y="52.6" transform="rotate(-90 162.9 52.6)">D</text>
<text x="168.8" y="53.7" transform="rotate(-90 168.8 53.7)">D4</text>
<text x="173.1" y="52.6" transform="rotate(-90 173.1 52.6)">D</text>
<text x="181.6" y="52.2">TP1</text>
<text x="107" y="59.8">D</text>
<text x="181.6" y="54.7">M1.1</text>
<text x="187.3" y="54.7">(+)</text>
<text x="43.1" y="65.6">+12V</text>
<text x="68.5" y="65.6">+12V</text>
<text x="106.9" y="64.1">D1</text>
<text x="119.9" y="60.6">GND</text>
<text x="192.8" y="63.3">Motor_1</text>
<text x="201.4" y="63.3">+</text>
<text x="205.3" y="63.3">-</text>
<text x="91.3" y="72">+24V</text>
<text x="106.6" y="72">K2</text>
<text x="181.6" y="71.5">TP2</text>
<text x="189.2" y="67.4">J1</text>
<text x="48.3" y="75.8">R5</text>
<text x="103.2" y="74.5">RT314A24</text>
<text x="158.6" y="74" transform="rotate(-90 158.6 74)">D6</text>
<text x="162.9" y="72.9" transform="rotate(-90 162.9 72.9)">D</text>
<text x="168.8" y="74" transform="rotate(-90 168.8 74)">D7</text>
<text x="173.1" y="72.9" transform="rotate(-90 173.1 72.9)">D</text>
<text x="181.6" y="74">M1.2</text>
<text x="187.3" y="74">(-)</text>
<text x="220.8" y="75.5">Control-Signals</text>
<text x="226.9" y="73.3">J2</text>
<text x="231.1" y="77.2">1</text>
<text x="247.9" y="75">Control-Signals</text>
<text x="253.5" y="73.3">J3</text>
<text x="48.3" y="78.3">7k5</text>
<text x="54.1" y="80.9">3k3</text>
<text x="54.5" y="78.3">R4</text>
<text x="73.4" y="83.9">Q3</text>
<text x="84.4" y="82.4">K1.2</text>
<text x="72.7" y="86.2">BC557A</text>
<text x="84.7" y="84.4">TP7</text>
<text x="89.8" y="89.8">GNDPWR</text>
<text x="160.9" y="84.7">GNDPWR</text>
<text x="224.7" y="94.8">+24V</text>
<text x="107" y="99.2">D</text>
<text x="119.9" y="99.9">GND</text>
<text x="238.5" y="101.2">J5</text>
<text x="238.8" y="97.9">GND Power</text>
<text x="256.4" y="96.1">+12V</text>
<text x="106.9" y="103.5">D3</text>
<text x="268" y="106.3">J6</text>
<text x="268" y="103.7">12V,</text>
<text x="273.3" y="103.7">GND</text>
<text x="43.1" y="112.6">+12V</text>
<text x="68.5" y="112.6">+12V</text>
<text x="222.3" y="112.1">24V</text>
<text x="226.9" y="112.1">Power</text>
<text x="230.4" y="109.1">J4</text>
<text x="239.7" y="111.4">GNDPWR</text>
<text x="257" y="113.9">GND</text>
<text x="91.3" y="119">+24V</text>
<text x="106.6" y="119">K3</text>
<text x="48.3" y="122.8">R6</text>
<text x="48.3" y="125.3">7k5</text>
<text x="54.5" y="125.3">R8</text>
<text x="103.2" y="121.5">RT314A24</text>
<text x="228.5" y="121.5">+24V</text>
<text x="236.1" y="121.5">+12V</text>
<text x="246" y="123.8">TP5</text>
<text x="246" y="121.8">gnd</text>
<text x="251.7" y="121.5">GND-power</text>
<text x="252.4" y="123.8">TP4</text>
<text x="54.1" y="127.9">3k3</text>
<text x="73.2" y="130.1">Q2</text>
<text x="84.7" y="131.4">TP9</text>
<text x="84.9" y="129.4">K2.1</text>
<text x="162.5" y="126.6">+24V</text>
<text x="72.7" y="132.4">BC557A</text>
<text x="89.8" y="136.8">GNDPWR</text>
<text x="229.1" y="134.5">TP3</text>
<text x="229.1" y="136.5">24v</text>
<text x="236.7" y="134.5">TP6</text>
<text x="237.2" y="136.5">12v</text>
<text x="245.9" y="135.5">GND</text>
<text x="252" y="135.5">GNDPWR</text>
<text x="158.6" y="140.6" transform="rotate(-90 158.6 140.6)">D10</text>
<text x="162.9" y="138.9" transform="rotate(-90 162.9 138.9)">D</text>
<text x="168.8" y="140.6" transform="rotate(-90 168.8 140.6)">D12</text>
<text x="173.1" y="138.9" transform="rotate(-90 173.1 138.9)">D</text>
<text x="181.6" y="138.5">TP11</text>
<text x="181.6" y="141.1">M2.2</text>
<text x="187.3" y="141.1">(+)</text>
<text x="107" y="146.2">D</text>
<text x="119.9" y="146.9">GND</text>
<text x="195.8" y="149.2">Motor_2</text>
<text x="204.5" y="149.2">+</text>
<text x="208.4" y="149.2">-</text>
<text x="43.1" y="152">+12V</text>
<text x="68.5" y="152">+12V</text>
<text x="106.9" y="150.5">D8</text>
<text x="193" y="153.8">J7</text>
<text x="250.2" y="154.5">H1</text>
<text x="268" y="154.5">H3</text>
<text x="91.3" y="158.3">+24V</text>
<text x="103.2" y="160.9">RT314A24</text>
<text x="106.6" y="158.3">K4</text>
<text x="158.6" y="161" transform="rotate(-90 158.6 161)">D11</text>
<text x="162.9" y="159.2" transform="rotate(-90 162.9 159.2)">D</text>
<text x="168.8" y="161" transform="rotate(-90 168.8 161)">D13</text>
<text x="173.1" y="159.2" transform="rotate(-90 173.1 159.2)">D</text>
<text x="181.6" y="157.8">TP12</text>
<text x="181.6" y="160.4">M2.2</text>
<text x="187.3" y="160.4">(-)</text>
<text x="250.2" y="157.1">MountingHole</text>
<text x="250.2" y="159.6">H2</text>
<text x="268" y="159.6">H4</text>
<text x="268" y="157.1">MountingHole</text>
<text x="48.3" y="162.2">R7</text>
<text x="48.3" y="164.7">7k5</text>
<text x="54.1" y="167.2">3k3</text>
<text x="54.5" y="164.7">R9</text>
<text x="250.2" y="162.2">MountingHole</text>
<text x="268" y="162.2">MountingHole</text>
<text x="72.7" y="172.6">BC557A</text>
<text x="73.4" y="170.3">Q4</text>
<text x="83.5" y="170.8">TP10</text>
<text x="83.9" y="168.8">K2.2</text>
<text x="160.9" y="171">GNDPWR</text>
<text x="89.8" y="176.1">GNDPWR</text>
<text x="107" y="185.5">D</text>
<text x="106.9" y="189.8">D9</text>
<text x="119.9" y="186.3">GND</text>
</g>
<g font-size="1.8" fill="#a90000">
<text x="70.9" y="41.3" transform="rotate(-90 70.9 41.3)">3</text>
<text x="100.3" y="39.1">14</text>
<text x="113" y="41.7">11</text>
<text x="65.7" y="44.2">2</text>
<text x="100.3" y="44.2">12</text>
<text x="70.9" y="49" transform="rotate(-90 70.9 49)">1</text>
<text x="100.3" y="51.8">A1</text>
<text x="113" y="51.8">A2</text>
<text x="186.6" y="63.2">1</text>
<text x="186.6" y="60.7">2</text>
<text x="251.4" y="77.2">4</text>
<text x="65.7" y="83.6">2</text>
<text x="70.9" y="80.7" transform="rotate(-90 70.9 80.7)">3</text>
<text x="100.3" y="83.6">12</text>
<text x="100.3" y="78.5">14</text>
<text x="113" y="81">11</text>
<text x="231.1" y="79.8">2</text>
<text x="231.1" y="82.3">3</text>
<text x="251.4" y="82.3">2</text>
<text x="251.4" y="79.8">3</text>
<text x="70.9" y="88.3" transform="rotate(-90 70.9 88.3)">1</text>
<text x="231.1" y="84.8">4</text>
<text x="251.4" y="84.8">1</text>
<text x="100.3" y="91.2">A1</text>
<text x="113" y="91.2">A2</text>
<text x="225.8" y="105.5" transform="rotate(-90 225.8 105.5)">2</text>
<text x="228.3" y="105.5" transform="rotate(-90 228.3 105.5)">1</text>
<text x="242.3" y="104.2" transform="rotate(-90 242.3 104.2)">1</text>
<text x="244.9" y="104.2" transform="rotate(-90 244.9 104.2)">2</text>
<text x="261.5" y="105.2">1</text>
<text x="261.5" y="102.6">2</text>
<text x="100.3" y="125.5">14</text>
<text x="65.7" y="130.6">2</text>
<text x="70.9" y="127.7" transform="rotate(-90 70.9 127.7)">3</text>
<text x="100.3" y="130.6">12</text>
<text x="113" y="128">11</text>
<text x="70.9" y="135.3" transform="rotate(-90 70.9 135.3)">1</text>
<text x="100.3" y="138.2">A1</text>
<text x="113" y="138.2">A2</text>
<text x="190.4" y="149.6">1</text>
<text x="190.4" y="147.1">2</text>
<text x="70.9" y="167.1" transform="rotate(-90 70.9 167.1)">3</text>
<text x="100.3" y="164.8">14</text>
<text x="113" y="167.4">11</text>
<text x="65.7" y="169.9">2</text>
<text x="100.3" y="169.9">12</text>
<text x="70.9" y="174.7" transform="rotate(-90 70.9 174.7)">1</text>
<text x="100.3" y="177.5">A1</text>
<text x="113" y="177.5">A2</text>
</g>
<g font-size="1.8" fill="#0f0f0f">
<text x="24.1" y="44.1">Relay_M1.1</text>
<text x="236.9" y="77.1">Relay_M1.1</text>
<text x="25.4" y="83.5">Relay_M1.2</text>
<text x="236.9" y="79.7">Relay_M1.2</text>
<text x="236.9" y="82.2">Relay_M2.1</text>
<text x="236.9" y="84.7">Relay_M2.2</text>
<text x="24.1" y="130.5">Relay_M2.1</text>
<text x="25.4" y="169.8">Relay_M2.2</text>
</g>
<g font-size="1.4" fill="#0000c2">
<text x="136" y="45.5">(4</text>
<text x="136.8" y="43.9">for</text>
<text x="138.6" y="45.5">switching</text>
<text x="139.9" y="43.9">motor</text>
<text x="140.4" y="42.3">Freewheel</text>
<text x="145.2" y="43.9">EMF</text>
<text x="146.6" y="45.5">cases</text>
<text x="148.8" y="42.3">diode</text>
<text x="149.1" y="43.9">while</text>
<text x="153.9" y="42.3">network</text>
<text x="153.9" y="45.5">combinations)</text>
<text x="154" y="43.9">switching</text>
<text x="161.9" y="43.9">off</text>
</g>
</svg>
